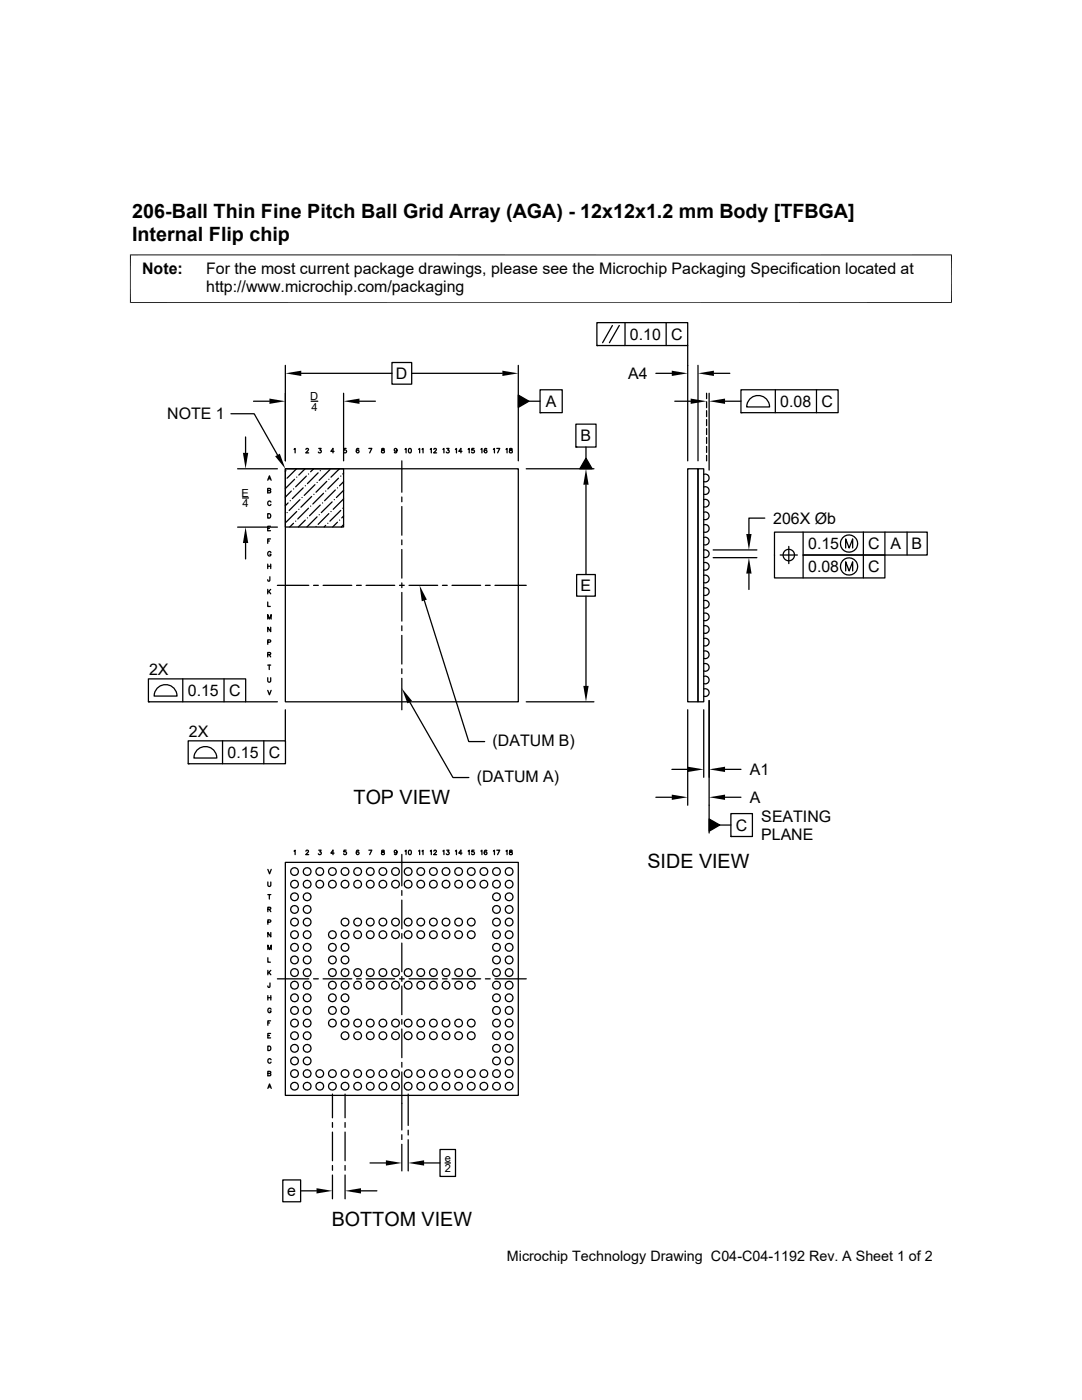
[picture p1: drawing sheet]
<svg xmlns="http://www.w3.org/2000/svg" width="216mm" height="279mm" viewBox="0 0 216 279" stroke-linecap="round" stroke-linejoin="round" font-family="sans-serif">
<g fill="none" stroke="#000" stroke-width=".25">
<path d="M56.9 72.9v19.1M60.1 74.5h18.1M68.6 78.5v13.5M78.2 72.3h3.9v4.4h-3.9zM82.1 74.5h18.1M103.4 78.8l2.1 1.3-2.1 1.2zM103.4 72.9v19.1M107.8 77.8h4.4v4.6h-4.4zM119.1 64.4h18.1v4.6h-18.1zM119.1 69h.1M122.2 65l-2 3.4M123.6 65l-2 3.4"/>
<path d="M124.7 64.4v4.6M130.9 74.5h3.1M132.9 64.4v4.6M137.2 69v23M139.3 72.9v19.1M141 78.5v1.1M141.5 78.5v15.3M142.5 74.5h3.1M147.8 77.8h19.4v4.6h-19.4zM149.8 79.5a2.29 2.29 0 0 1 2.4-.4 2.29 2.29 0 0 1 1.4 2.1h-4.6l.3-1.2zM154.7 77.8v4.6M162.9 77.8v4.6"/>
<path d="M46.1 82.6h4.6l4.7 8.2M47.4 93.6h8M48.4 99.4h1.2M49 87.2v3.2M50.6 80.1h3.2M53.4 95.8l.4-.8 .3 .8M53.6 95.5h.4M53.8 97.9l.2 .2v.2l-.6 .1v-.9l.6 .1-.1 .3h-.5M56.9 93.6h11.7v11.6h-11.7zM56.9 93.6h46.5v46.5h-46.5zM57.1 93.9l-.2 .2M57.9 99.9h.1"/>
<path d="M58.1 98l-1.2 1.2M58.6 97.6h.1M58.7 89.7l.2-.2v.9M58.8 95.7l-1.9 1.8M59.2 93.6l-1.9 1.8M59.2 95.2h.1M59.8 99.7l-2.1 2.2M60.3 99.3h.1M60.5 97.4l-2.2 2.1M60.9 93.6l-1.3 1.2M60.9 96.9h.1M61 89.7l.2-.2 .4 .2-.6 .7h.6"/>
<path d="M61.1 95l-2.1 2.2M61.6 94.6h.1M62.1 80.1h1.3M62.2 99.1l-2.2 2.1M62.6 93.6l-.6 .5M62.6 98.7h.1M62.8 96.7l-2.1 2.2M63.3 96.3h.1M63.5 94.4l-2.2 2.1M63.6 89.5h.5l-.3 .3a.3 .3 0 0 1 .2 .5 .3 .3 0 0 1-.5-.1M63.9 93.9h.1M64.6 98.4l-2.2 2.2"/>
<path d="M65 98h.1M65.2 96.1l-2.1 2.1M65.6 95.7h.1M65.8 93.7l-2.1 2.2M66.7 90.1h-.7l.4-.6v.9M66.7 99.7h.1M66.9 97.8l-2.1 2.1M67.3 97.4h.1M67.5 95.4l-2.1 2.2M67.7 93.6l-1.7 1.6M68 95h.1M68.6 99.6l-2.1 2"/>
<path d="M68.6 96.1l-.8 .8M68.6 94.4l-.2 .2M68.6 97.9l-1.5 1.4M69.1 89.5h-.5v.4a.31 .31 0 0 1 .5 0 .31 .31 0 0 1-.1 .4 .31 .31 0 0 1-.4-.1M71.6 89.6v-.1a.39 .39 0 0 0-.5 .4 .39 .39 0 0 0 .5 .4 .28 .28 0 0 0-.1-.5 .28 .28 0 0 0-.4 .3M71.7 80.1h3.2M73.6 89.5h.6l-.4 .9M76.2 89.5v.3l.5 .3a.3 .3 0 0 1-.3 .3 .3 .3 0 0 1-.3-.3l.6-.4-.1-.2zM79.2 89.8a.28 .28 0 0 1-.4 .2 .28 .28 0 0 1-.1-.4 .28 .28 0 0 1 .5 0l-.1 .7h-.4M80.2 92v6.2M80.2 99.2v.9M80.8 89.7l.2-.2v.9"/>
<path d="M81.6 89.5a.41 .41 0 0 1 .5 .4 .41 .41 0 0 1-.5 .4l-.1-.3zM83.5 89.7l.2-.2v.9M84.2 89.7l.2-.2v.9M85.9 89.7l.2-.2v.9M86.6 89.7l.1-.2 .4 .2-.6 .7h.6M88.4 89.7l.2-.2v.9M89.1 89.5h.5l-.3 .3a.3 .3 0 0 1 .3 .5 .3 .3 0 0 1-.6-.1M90.9 89.7l.2-.2v.9M92.2 90.1h-.7l.5-.6v.9M93.4 89.7l.2-.2v.9M94.6 89.5h-.4l-.1 .4a.31 .31 0 0 1 .5 0 .31 .31 0 0 1-.1 .4 .31 .31 0 0 1-.4-.1M95.9 89.7l.3-.2v.9"/>
<path d="M97.1 89.6v-.1a.39 .39 0 0 0-.5 .4 .39 .39 0 0 0 .5 .4 .28 .28 0 0 0-.1-.5 .28 .28 0 0 0-.4 .3M98.4 89.7l.3-.2v.9M99.1 89.5h.6l-.4 .9M101 89.7l.2-.2v.9M101.7 89.5v.3l.5 .3a.3 .3 0 0 1-.3 .3 .3 .3 0 0 1-.3-.3l.6-.4v-.2zM105 93.6h13.5M105.5 80.1h2.3M107.8 82.4h.1M114.9 84.6h4v4.6h-4zM114.9 89.2h.1M116.9 91.4l1.3 2.2h-2.5zM116.9 89.2v2.2"/>
<path d="M116.9 96.7v18M134.6 80.1h3.2M137.2 93.6h2.1v46.5h-2.1zM139.3 93.6h1.1v46.5h-1.1zM140.4 99.7l.7 .1a.79 .79 0 0 1 0 1.3l-.7 .1M140.4 97.2h.7a.79 .79 0 0 1 0 1.4h-.7M140.4 94.7h.7a.79 .79 0 0 1 0 1.4h-.7M141 80.2v1.2M141 82v1.1M141 83.7v1.2M141 85.5v1.2M141 87.3v1.2"/>
<path d="M141 89.1v1.2M141 90.9v1.1M144.7 80.1h3.1M147.8 82.4h.1M47.4 105.2h8M49 108.4v3.1M53.4 102.5h.3a.47 .47 0 0 1 .3 .5 .47 .47 0 0 1-.3 .4h-.3zM53.4 112.6v.9M53.4 117.6v.9M53.4 113h.6M53.4 108h.4M53.4 105.5h.4"/>
<path d="M53.6 118l.4 .5M53.8 115.1v.8l-.3 .1-.1-.3M54 107.5h-.6v.9M54 105h-.6v.9h.6M54 112.6v.9M54 117.6l-.6 .6M54.1 110.3l-.1-.1a.39 .39 0 0 0-.6 .3 .39 .39 0 0 0 .6 .3l.1-.2h-.3M54.1 100.2l-.2-.2a.4 .4 0 0 0-.5 .5 .4 .4 0 0 0 .6 .3l.1-.1M55.4 116.8h6.2M57.3 102.3h.1M57.5 100.4l-.6 .5M58.6 104.4l-.8 .8"/>
<path d="M59 104h.1M59.2 102.1l-2.1 2.1M59.6 101.6h.1M60.9 103.8l-1.4 1.4M61.3 103.4h.1M61.6 101.4l-2.2 2.2M62 101h.1M62.6 116.8h.9M63.1 105.1h.1M63.3 103.1l-2.1 2.1M63.7 102.7h.1M63.9 100.8l-2.1 2.1"/>
<path d="M64.3 100.4h.1M64.5 116.8h5.7M65 104.9l-.3 .3M65.4 104.4h.1M65.6 102.5l-2.1 2.1M66 102.1h.1M66.3 100.2l-2.2 2.1M67.3 104.2l-.9 1M67.8 103.8h.1M68 101.9l-2.2 2.1M68.4 101.4h.1M68.6 104.7l-.5 .5"/>
<path d="M68.6 103l-.4 .4M71.1 116.8h1M73 116.8h5.8M79.7 116.8h1M80.2 101.1v5.7M80.2 107.8v.9M80.2 109.7v5.7M80.2 116.3v1M80.2 118.2v5.8M81.6 116.8h5.7M84.7 119.8l8.8 28.2h3.2M88.3 116.8h.9"/>
<path d="M90.2 116.8h5.7M96.9 116.8h.9M98.8 116.8h6.2M115.1 114.7h3.7v4.3h-3.7zM116.9 119v17.9M140.4 119.9a.78 .78 0 0 1 .9 .2 .78 .78 0 0 1 .1 .8l-.3 .3-.7 .1M140.4 117.3l.7 .1a.76 .76 0 0 1 0 1.3l-.7 .1M140.4 114.8l.7 .1a.76 .76 0 0 1 0 1.3l-.7 .1M140.4 112.3l.7 .1a.76 .76 0 0 1 0 1.3h-.7M140.4 109.8l.7 .1a.76 .76 0 0 1 0 1.3h-.7M140.4 107.3h.7a.77 .77 0 0 1 0 1.3l-.7 .1M140.4 104.8l.3-.1a.78 .78 0 0 1 .8 .5 .78 .78 0 0 1-.4 .9l-.7 .1"/>
<path d="M140.4 102.2h.3a.78 .78 0 0 1 .8 .5 .78 .78 0 0 1-.4 .9l-.7 .1M142.3 111.3h8.7M142.3 109.7h8.7M149.4 114.5v3.1M152.6 103.4h-3.2v3.2M155.7 110.8h3.4M157.4 109.1v3.4M160.3 106.2v4.6h16.3v4.5h-22.1v-9.1h30.5v4.6h-24.7v4.5M168.7 109.4v-1.9l.7 1.9 .7-1.9v1.9M168.7 113.9v-1.8l.7 1.8 .7-1.8v1.8M172.3 106.2v9.1M176.6 106.2v4.6"/>
<path d="M181 106.2v4.6M29.6 135.5h19.4v4.6h-19.4zM31.5 137.2a2.29 2.29 0 0 1 2.5-.4 2.29 2.29 0 0 1 1.3 2.1h-4.5l.3-1.2zM36.5 135.5v4.6M44.7 135.5v4.6M53.4 137.8l.4 .9 .3-.9M53.4 135.3v.6l.3 .2 .3-.1v-.7M53.4 130.6h.5l.1-.3-.6-.1v.9M53.4 128.2l.5-.1 .1-.3-.6-.1v.9M53.4 123.5v-.8l.4 .8 .3-.8v.8M53.4 120.1v.9h.5M53.4 132.7h.6"/>
<path d="M53.7 132.7v.9M53.7 130.6l.3 .5M54 125.2v.9l-.6-.9v.9M80.2 124.9v1M80.2 126.8v5.7M80.2 133.5v.9M80.2 135.4v6.2M140.4 137.5l.7 .1a.79 .79 0 0 1 0 1.3h-.7M140.4 135h.7a.79 .79 0 0 1 0 1.4h-.7M140.4 132.5h.7a.79 .79 0 0 1 0 1.4h-.7M140.4 129.9l.7 .1a.78 .78 0 0 1 .3 1 .78 .78 0 0 1-1 .4M140.4 127.4l.7 .1a.78 .78 0 0 1 .3 1 .78 .78 0 0 1-1 .4"/>
<path d="M140.4 124.9l.7 .1a.77 .77 0 0 1 0 1.3h-.7M140.4 122.4a.78 .78 0 0 1 .9 .2 .78 .78 0 0 1 .1 .9l-.3 .2-.7 .1M141.5 139.8v26.4M29.6 140.1h.1M37.5 147.8h19.5v4.6h-19.5zM37.5 152.4h.1M39.5 149.6a2.29 2.29 0 0 1 2.4-.4 2.29 2.29 0 0 1 1.4 2.1h-4.6l.3-1.2zM44.4 147.8v4.6M49 140.1h6.4M52.6 147.8v4.6M56.9 141.6v6.2M81.8 140.1l8.6 15.1h3.2"/>
<path d="M105 140.1h13.5M130.9 159.1h3.1M134.1 153.5h3.1M137.2 141.6v19.1M140.4 141.6v13.5M144.7 153.5h3.1M144.7 159.1h3.1M53.4 176v.7l.3 .2 .3-.1v-.8M53.4 173.5l.4 .9 .3-.9M53.4 178.5h.6M53.7 178.5v.9M56.9 172.1h46.5v46.5h-46.5z"/>
<path d="M58.7 169.8l.2-.1v.9M61 169.9l.2-.2 .4 .1-.6 .8h.6M63.6 169.7h.5l-.3 .3a.3 .3 0 0 1 .2 .5 .3 .3 0 0 1-.5-.1M66.7 170.3h-.7l.4-.6v.9M69.1 169.7h-.5v.4a.31 .31 0 0 1 .5-.1 .31 .31 0 0 1-.1 .5 .31 .31 0 0 1-.4-.1M71.6 169.8v-.1a.39 .39 0 0 0-.5 .4 .39 .39 0 0 0 .5 .3 .28 .28 0 0 0-.1-.4 .28 .28 0 0 0-.4 .3M73.6 169.7h.6l-.4 .9M76.2 169.7v.3l.5 .3a.3 .3 0 0 1-.3 .3 .3 .3 0 0 1-.3-.3l.6-.4-.1-.2zM79.2 170a.28 .28 0 0 1-.4 .2 .28 .28 0 0 1-.1-.4 .28 .28 0 0 1 .5 0l-.1 .7-.4-.1M80.2 170.5v6.3M80.2 177.7v1M80.2 179.6v5.8"/>
<path d="M80.8 169.8l.2-.1v.9M81.6 169.7a.41 .41 0 0 1 .5 .4 .41 .41 0 0 1-.5 .4l-.1-.3zM83.5 169.8l.2-.1v.9M84.2 169.8l.2-.1v.9M85.9 169.8l.2-.1v.9M86.6 169.9l.1-.2 .4 .1-.6 .8h.6M88.4 169.8l.2-.1v.9M89.1 169.7h.5l-.3 .3a.3 .3 0 0 1 .3 .5 .3 .3 0 0 1-.6-.1M90.9 169.8l.2-.1v.9M92.2 170.3h-.7l.5-.6v.9M93.4 169.8l.2-.1v.9M94.6 169.7h-.4l-.1 .4a.31 .31 0 0 1 .5-.1 .31 .31 0 0 1-.1 .5 .31 .31 0 0 1-.4-.1"/>
<path d="M95.9 169.8l.3-.1v.9M97.1 169.8v-.1a.39 .39 0 0 0-.5 .4 .39 .39 0 0 0 .5 .3 .28 .28 0 0 0-.1-.4 .28 .28 0 0 0-.4 .3M98.4 169.8l.3-.1v.9M99.1 169.7h.6l-.4 .9M101 169.8l.2-.1v.9M101.7 169.7v.3l.5 .3a.3 .3 0 0 1-.3 .3 .3 .3 0 0 1-.3-.3l.6-.4v-.2zM141.5 163.4l2.1 1.3-2.1 1.2zM143.6 164.7h2.2M145.8 162.4h4.3v4.5h-4.3zM145.8 166.9h.1M53.4 191.1v.9h.6M53.4 189.5v-.9l.4 .9 .3-.9v.9"/>
<path d="M53.4 184h.6v-.3l-.6-.1v.9M53.4 181.5l.6-.1v-.3h-.6v.8M53.4 193.7v.8M53.4 198.7v.9M53.4 199.1h.6M53.7 194l.3 .5M53.7 181.5l.3 .4M53.9 196.2l-.1 .8h-.3l-.1-.2M54 186.1v.9l-.6-.9v.9M54 198.7v.9M54 193.7l-.6 .5M55.4 195.3h6.2"/>
<path d="M62.6 195.3h.9M64.5 195.3h5.7M71.1 195.3h1M73 195.3h5.8M79.7 195.3h1M80.2 186.3v1M80.2 188.2v5.7M80.2 194.9v.9M80.2 196.8v5.7M81.6 195.3h5.7M88.3 195.3h.9M90.2 195.3h5.7"/>
<path d="M96.9 195.3h.9M98.8 195.3h6.2M53.4 208.8h.3a.47 .47 0 0 1 .4 .4 .47 .47 0 0 1-.4 .5h-.3zM53.4 217.2l.4-.9 .3 .9M53.4 206.7h.4M53.4 204.2h.4M53.6 216.9h.4M53.8 214.2l.2 .2v.2l-.6 .1v-.9l.6 .1v.3h-.6M54 206.2h-.6v.9h.6M54 203.7h-.6v.9M54.1 211.5l-.1-.2a.4 .4 0 0 0-.6 .5 .4 .4 0 0 0 .6 .2h.1M54.1 201.4l-.1-.1a.39 .39 0 0 0-.6 .4 .39 .39 0 0 0 .6 .3l.1-.2h-.2"/>
<path d="M66.3 218.4v4.7M68.9 218.4v4.7M80.2 203.5v.9M80.2 205.4v5.7M80.2 212v1M80.2 213.9v11.6M81.4 218.4v6.2M56.4 235.5h3.6v4.3h-3.6zM60 237.7h3.2M66.3 224v1M66.3 225.9v5.7M66.3 232.6v1"/>
<path d="M66.3 234.5v4.7M68.9 224v1M68.9 225.9v5.7M68.9 232.6v1M68.9 234.5v4.7M72 237.7h3.2M73.8 232.1h3.2M80.2 226.5v.9M80.2 228.4v5.3M81.4 225.6v.9M81.4 227.5v6.2M84.6 232.1h3.2"/>
<path d="M87.8 229.4h3.1v5.4h-3.1zM88.8 232.1h1.1"/>
<circle cx="157.4" cy="110.8" r="1.14"/>
<circle cx="169.4" cy="113.1" r="1.72"/>
<circle cx="169.4" cy="108.5" r="1.72"/>
<circle cx="58.8" cy="179" r=".77"/>
<circle cx="58.8" cy="176.5" r=".77"/>
<circle cx="58.8" cy="173.9" r=".77"/>
<circle cx="61.3" cy="179" r=".77"/>
<circle cx="61.3" cy="173.9" r=".77"/>
<circle cx="61.3" cy="176.5" r=".77"/>
<circle cx="63.8" cy="173.9" r=".77"/>
<circle cx="63.8" cy="176.5" r=".77"/>
<circle cx="66.3" cy="176.5" r=".77"/>
<circle cx="66.3" cy="173.9" r=".77"/>
<circle cx="68.8" cy="176.5" r=".77"/>
<circle cx="68.8" cy="173.9" r=".77"/>
<circle cx="71.4" cy="173.9" r=".77"/>
<circle cx="71.4" cy="176.5" r=".77"/>
<circle cx="73.9" cy="173.9" r=".77"/>
<circle cx="73.9" cy="176.5" r=".77"/>
<circle cx="76.4" cy="176.5" r=".77"/>
<circle cx="76.4" cy="173.9" r=".77"/>
<circle cx="78.9" cy="173.9" r=".77"/>
<circle cx="78.9" cy="176.5" r=".77"/>
<circle cx="81.4" cy="176.5" r=".77"/>
<circle cx="81.4" cy="173.9" r=".77"/>
<circle cx="84" cy="176.5" r=".77"/>
<circle cx="84" cy="173.9" r=".77"/>
<circle cx="86.5" cy="173.9" r=".77"/>
<circle cx="86.5" cy="176.5" r=".77"/>
<circle cx="89" cy="173.9" r=".77"/>
<circle cx="89" cy="176.5" r=".77"/>
<circle cx="91.5" cy="176.5" r=".77"/>
<circle cx="91.5" cy="173.9" r=".77"/>
<circle cx="94" cy="173.9" r=".77"/>
<circle cx="94" cy="176.5" r=".77"/>
<circle cx="96.6" cy="176.5" r=".77"/>
<circle cx="96.6" cy="173.9" r=".77"/>
<circle cx="99.1" cy="179" r=".77"/>
<circle cx="99.1" cy="176.5" r=".77"/>
<circle cx="99.1" cy="173.9" r=".77"/>
<circle cx="101.6" cy="179" r=".77"/>
<circle cx="101.6" cy="173.9" r=".77"/>
<circle cx="101.6" cy="176.5" r=".77"/>
<circle cx="58.8" cy="196.6" r=".78"/>
<circle cx="58.8" cy="194.1" r=".78"/>
<circle cx="58.8" cy="199.1" r=".78"/>
<circle cx="58.8" cy="189.1" r=".78"/>
<circle cx="58.8" cy="191.6" r=".78"/>
<circle cx="58.8" cy="186.5" r=".77"/>
<circle cx="58.8" cy="181.5" r=".77"/>
<circle cx="58.8" cy="184" r=".77"/>
<circle cx="61.3" cy="194.1" r=".78"/>
<circle cx="61.3" cy="196.6" r=".78"/>
<circle cx="61.3" cy="199.1" r=".78"/>
<circle cx="61.3" cy="189.1" r=".78"/>
<circle cx="61.3" cy="191.6" r=".78"/>
<circle cx="61.3" cy="186.5" r=".77"/>
<circle cx="61.3" cy="181.5" r=".77"/>
<circle cx="61.3" cy="184" r=".77"/>
<circle cx="66.3" cy="194.1" r=".78"/>
<circle cx="66.3" cy="196.6" r=".78"/>
<circle cx="66.3" cy="199.1" r=".78"/>
<circle cx="66.3" cy="191.6" r=".78"/>
<circle cx="66.3" cy="189.1" r=".78"/>
<circle cx="66.3" cy="186.5" r=".77"/>
<circle cx="68.8" cy="196.6" r=".78"/>
<circle cx="68.8" cy="194.1" r=".78"/>
<circle cx="68.8" cy="199.1" r=".78"/>
<circle cx="68.8" cy="189.1" r=".78"/>
<circle cx="68.8" cy="191.6" r=".78"/>
<circle cx="68.8" cy="186.5" r=".77"/>
<circle cx="68.8" cy="184" r=".77"/>
<circle cx="71.4" cy="196.6" r=".78"/>
<circle cx="71.4" cy="194.1" r=".78"/>
<circle cx="71.4" cy="186.5" r=".77"/>
<circle cx="71.4" cy="184" r=".77"/>
<circle cx="73.9" cy="194.1" r=".78"/>
<circle cx="73.9" cy="196.6" r=".78"/>
<circle cx="73.9" cy="186.5" r=".77"/>
<circle cx="73.9" cy="184" r=".77"/>
<circle cx="76.4" cy="196.6" r=".78"/>
<circle cx="76.4" cy="194.1" r=".78"/>
<circle cx="76.4" cy="186.5" r=".77"/>
<circle cx="76.4" cy="184" r=".77"/>
<circle cx="78.9" cy="196.6" r=".78"/>
<circle cx="78.9" cy="194.1" r=".78"/>
<circle cx="78.9" cy="186.5" r=".77"/>
<circle cx="78.9" cy="184" r=".77"/>
<circle cx="81.4" cy="194.1" r=".78"/>
<circle cx="81.4" cy="196.6" r=".78"/>
<circle cx="81.4" cy="186.5" r=".77"/>
<circle cx="81.4" cy="184" r=".77"/>
<circle cx="84" cy="194.1" r=".78"/>
<circle cx="84" cy="196.6" r=".78"/>
<circle cx="84" cy="186.5" r=".77"/>
<circle cx="84" cy="184" r=".77"/>
<circle cx="86.5" cy="194.1" r=".78"/>
<circle cx="86.5" cy="196.6" r=".78"/>
<circle cx="86.5" cy="186.5" r=".77"/>
<circle cx="86.5" cy="184" r=".77"/>
<circle cx="89" cy="196.6" r=".78"/>
<circle cx="89" cy="194.1" r=".78"/>
<circle cx="89" cy="186.5" r=".77"/>
<circle cx="89" cy="184" r=".77"/>
<circle cx="91.5" cy="196.6" r=".78"/>
<circle cx="91.5" cy="194.1" r=".78"/>
<circle cx="91.5" cy="186.5" r=".77"/>
<circle cx="91.5" cy="184" r=".77"/>
<circle cx="94" cy="194.1" r=".78"/>
<circle cx="94" cy="196.6" r=".78"/>
<circle cx="94" cy="186.5" r=".77"/>
<circle cx="94" cy="184" r=".77"/>
<circle cx="99.1" cy="196.6" r=".78"/>
<circle cx="99.1" cy="194.1" r=".78"/>
<circle cx="99.1" cy="199.1" r=".78"/>
<circle cx="99.1" cy="191.6" r=".78"/>
<circle cx="99.1" cy="189.1" r=".78"/>
<circle cx="99.1" cy="186.5" r=".77"/>
<circle cx="99.1" cy="181.5" r=".77"/>
<circle cx="99.1" cy="184" r=".77"/>
<circle cx="101.6" cy="196.6" r=".78"/>
<circle cx="101.6" cy="194.1" r=".78"/>
<circle cx="101.6" cy="199.1" r=".78"/>
<circle cx="101.6" cy="189.1" r=".78"/>
<circle cx="101.6" cy="191.6" r=".78"/>
<circle cx="101.6" cy="186.5" r=".77"/>
<circle cx="101.6" cy="181.5" r=".77"/>
<circle cx="101.6" cy="184" r=".77"/>
<circle cx="58.8" cy="201.7" r=".78"/>
<circle cx="58.8" cy="211.7" r=".77"/>
<circle cx="58.8" cy="206.7" r=".77"/>
<circle cx="58.8" cy="209.2" r=".77"/>
<circle cx="58.8" cy="204.2" r=".77"/>
<circle cx="58.8" cy="216.8" r=".77"/>
<circle cx="58.8" cy="214.3" r=".77"/>
<circle cx="61.3" cy="201.7" r=".78"/>
<circle cx="61.3" cy="211.7" r=".77"/>
<circle cx="61.3" cy="209.2" r=".77"/>
<circle cx="61.3" cy="206.7" r=".77"/>
<circle cx="61.3" cy="204.2" r=".77"/>
<circle cx="61.3" cy="214.3" r=".77"/>
<circle cx="61.3" cy="216.8" r=".77"/>
<circle cx="63.8" cy="216.8" r=".77"/>
<circle cx="63.8" cy="214.3" r=".77"/>
<circle cx="66.3" cy="201.7" r=".78"/>
<circle cx="66.3" cy="204.2" r=".77"/>
<circle cx="66.3" cy="214.3" r=".77"/>
<circle cx="66.3" cy="216.8" r=".77"/>
<circle cx="68.8" cy="201.7" r=".78"/>
<circle cx="68.8" cy="206.7" r=".77"/>
<circle cx="68.8" cy="204.2" r=".77"/>
<circle cx="68.8" cy="214.3" r=".77"/>
<circle cx="68.8" cy="216.8" r=".77"/>
<circle cx="71.4" cy="206.7" r=".77"/>
<circle cx="71.4" cy="204.2" r=".77"/>
<circle cx="71.4" cy="214.3" r=".77"/>
<circle cx="71.4" cy="216.8" r=".77"/>
<circle cx="73.9" cy="206.7" r=".77"/>
<circle cx="73.9" cy="204.2" r=".77"/>
<circle cx="73.9" cy="216.8" r=".77"/>
<circle cx="73.9" cy="214.3" r=".77"/>
<circle cx="76.4" cy="206.7" r=".77"/>
<circle cx="76.4" cy="204.2" r=".77"/>
<circle cx="76.4" cy="216.8" r=".77"/>
<circle cx="76.4" cy="214.3" r=".77"/>
<circle cx="78.9" cy="206.7" r=".77"/>
<circle cx="78.9" cy="204.2" r=".77"/>
<circle cx="78.9" cy="214.3" r=".77"/>
<circle cx="78.9" cy="216.8" r=".77"/>
<circle cx="81.4" cy="204.2" r=".77"/>
<circle cx="81.4" cy="206.7" r=".77"/>
<circle cx="81.4" cy="214.3" r=".77"/>
<circle cx="81.4" cy="216.8" r=".77"/>
<circle cx="84" cy="204.2" r=".77"/>
<circle cx="84" cy="206.7" r=".77"/>
<circle cx="84" cy="216.8" r=".77"/>
<circle cx="84" cy="214.3" r=".77"/>
<circle cx="86.5" cy="204.2" r=".77"/>
<circle cx="86.5" cy="206.7" r=".77"/>
<circle cx="86.5" cy="214.3" r=".77"/>
<circle cx="86.5" cy="216.8" r=".77"/>
<circle cx="89" cy="204.2" r=".77"/>
<circle cx="89" cy="206.7" r=".77"/>
<circle cx="89" cy="214.3" r=".77"/>
<circle cx="89" cy="216.8" r=".77"/>
<circle cx="91.5" cy="204.2" r=".77"/>
<circle cx="91.5" cy="206.7" r=".77"/>
<circle cx="91.5" cy="214.3" r=".77"/>
<circle cx="91.5" cy="216.8" r=".77"/>
<circle cx="94" cy="204.2" r=".77"/>
<circle cx="94" cy="206.7" r=".77"/>
<circle cx="94" cy="216.8" r=".77"/>
<circle cx="94" cy="214.3" r=".77"/>
<circle cx="96.6" cy="216.8" r=".77"/>
<circle cx="96.6" cy="214.3" r=".77"/>
<circle cx="99.1" cy="201.7" r=".78"/>
<circle cx="99.1" cy="204.2" r=".77"/>
<circle cx="99.1" cy="211.7" r=".77"/>
<circle cx="99.1" cy="209.2" r=".77"/>
<circle cx="99.1" cy="206.7" r=".77"/>
<circle cx="99.1" cy="216.8" r=".77"/>
<circle cx="99.1" cy="214.3" r=".77"/>
<circle cx="101.6" cy="201.7" r=".78"/>
<circle cx="101.6" cy="204.2" r=".77"/>
<circle cx="101.6" cy="209.2" r=".77"/>
<circle cx="101.6" cy="206.7" r=".77"/>
<circle cx="101.6" cy="211.7" r=".77"/>
<circle cx="101.6" cy="214.3" r=".77"/>
<circle cx="101.6" cy="216.8" r=".77"/>
</g>
<g fill="#000">
<path d="M53.8 79.5l3.1 .6-3.1 .5zM56.9 74.5l3.2-.5v1zM68.6 80.1l3.1-.6v1.1zM100.2 74l3.2 .5-3.2 .5zM134 74l3.2 .5-3.2 .5zM137.8 79.5l3.2 .6-3.2 .5zM139.3 74.5l3.2-.5v1zM141.5 80.1l3.2-.6v1.1zM48.5 90.4h1l-.5 3.2zM54.9 91.1l.9-.5 1.1 3zM103.4 78.8l2.1 1.3-2.1 1.2zM116.9 93.6l.6 3.1h-1.1z"/>
<path d="M116.9 91.4l1.3 2.2h-2.5zM49 105.2l.5 3.2h-1zM83.7 116.8l1.5 2.9-1 .3zM149.4 111.3l.6 3.2h-1.1zM148.9 106.6h1.1l-.6 3.1zM116.4 136.9h1.1l-.6 3.2zM80.2 137.4l2 2.5-.9 .5zM134 158.6l3.2 .5-3.2 .5zM137.2 153l3.2 .5-3.2 .6zM141.5 153.5l3.2-.5v1.1zM141.5 159.1l3.2-.5v1zM141.5 163.4l2.1 1.3-2.1 1.2z"/>
<path d="M63.2 237.1l3.1 .6-3.1 .5zM68.9 237.7l3.1-.6v1.1zM77 231.6l3.2 .5-3.2 .5zM81.4 232.1l3.2-.5v1z"/>
</g>
<path d="M26 50.8v9.7M189.9 50.8v9.7M189.9 50.9h-164M25.9 60.4h164" fill="none" stroke="#000" stroke-width=".2"/>
<g font-size="3.9">
<text x="26.4" y="43.5">206-Ball Thin Fine Pitch Ball Grid Array (AGA) - 12x12x1.2 mm Body [TFBGA]</text>
<text x="26.4" y="48">Internal Flip chip</text>
<text x="70.5" y="160.5">TOP VIEW</text>
<text x="129.2" y="173.2">SIDE VIEW</text>
<text x="66.2" y="244.6">BOTTOM VIEW</text>
</g>
<g font-size="3.2">
<text x="28.4" y="54.6">Note:</text>
<text x="41.1" y="54.6">For the most current package drawings, please see the Microchip Packaging Specification located at</text>
<text x="41.1" y="58.3">http://www.microchip.com/packaging</text>
<text x="125.7" y="67.8">0.10</text>
<text x="133.9" y="67.8">C</text>
<text x="79" y="75.6">D</text>
<text x="125.3" y="75.6">A4</text>
<text x="33.4" y="83.7">NOTE 1</text>
<text x="108.9" y="81.2">A</text>
<text x="155.7" y="81.2">0.08</text>
<text x="163.9" y="81.2">C</text>
<text x="115.8" y="88.1">B</text>
<text x="154.3" y="104.5">206X Øb</text>
<text x="161.3" y="109.6">0.15</text>
<text x="173.2" y="109.6">C</text>
<text x="177.7" y="109.6">A</text>
<text x="181.9" y="109.6">B</text>
<text x="115.8" y="118">E</text>
<text x="161.3" y="114.2">0.08</text>
<text x="173.2" y="114.2">C</text>
<text x="29.8" y="134.7">2X</text>
<text x="37.5" y="138.9">0.15</text>
<text x="45.7" y="138.9">C</text>
<text x="37.7" y="147.1">2X</text>
<text x="98.3" y="148.8">(DATUM B)</text>
<text x="45.4" y="151.3">0.15</text>
<text x="53.6" y="151.3">C</text>
<text x="95.1" y="156">(DATUM A)</text>
<text x="149.6" y="154.7">A1</text>
<text x="149.6" y="160.3">A</text>
<text x="146.8" y="165.8">C</text>
<text x="151.9" y="164">SEATING</text>
<text x="151.9" y="167.6">PLANE</text>
<text x="57.3" y="238.8">e</text>
</g>
<text font-size="2.9" x="101.2" y="251.7">Microchip Technology Drawing C04-C04-1192 Rev. A Sheet 1 of 2</text>
<g font-size="2.2">
<text x="61.9" y="79.8">D</text>
<text x="62.2" y="81.9">4</text>
<text x="48.2" y="99.1">E</text>
<text x="48.4" y="101.2">4</text>
<text x="88.7" y="231.8">e</text>
<text x="88.8" y="234">2</text>
</g>
</svg>
